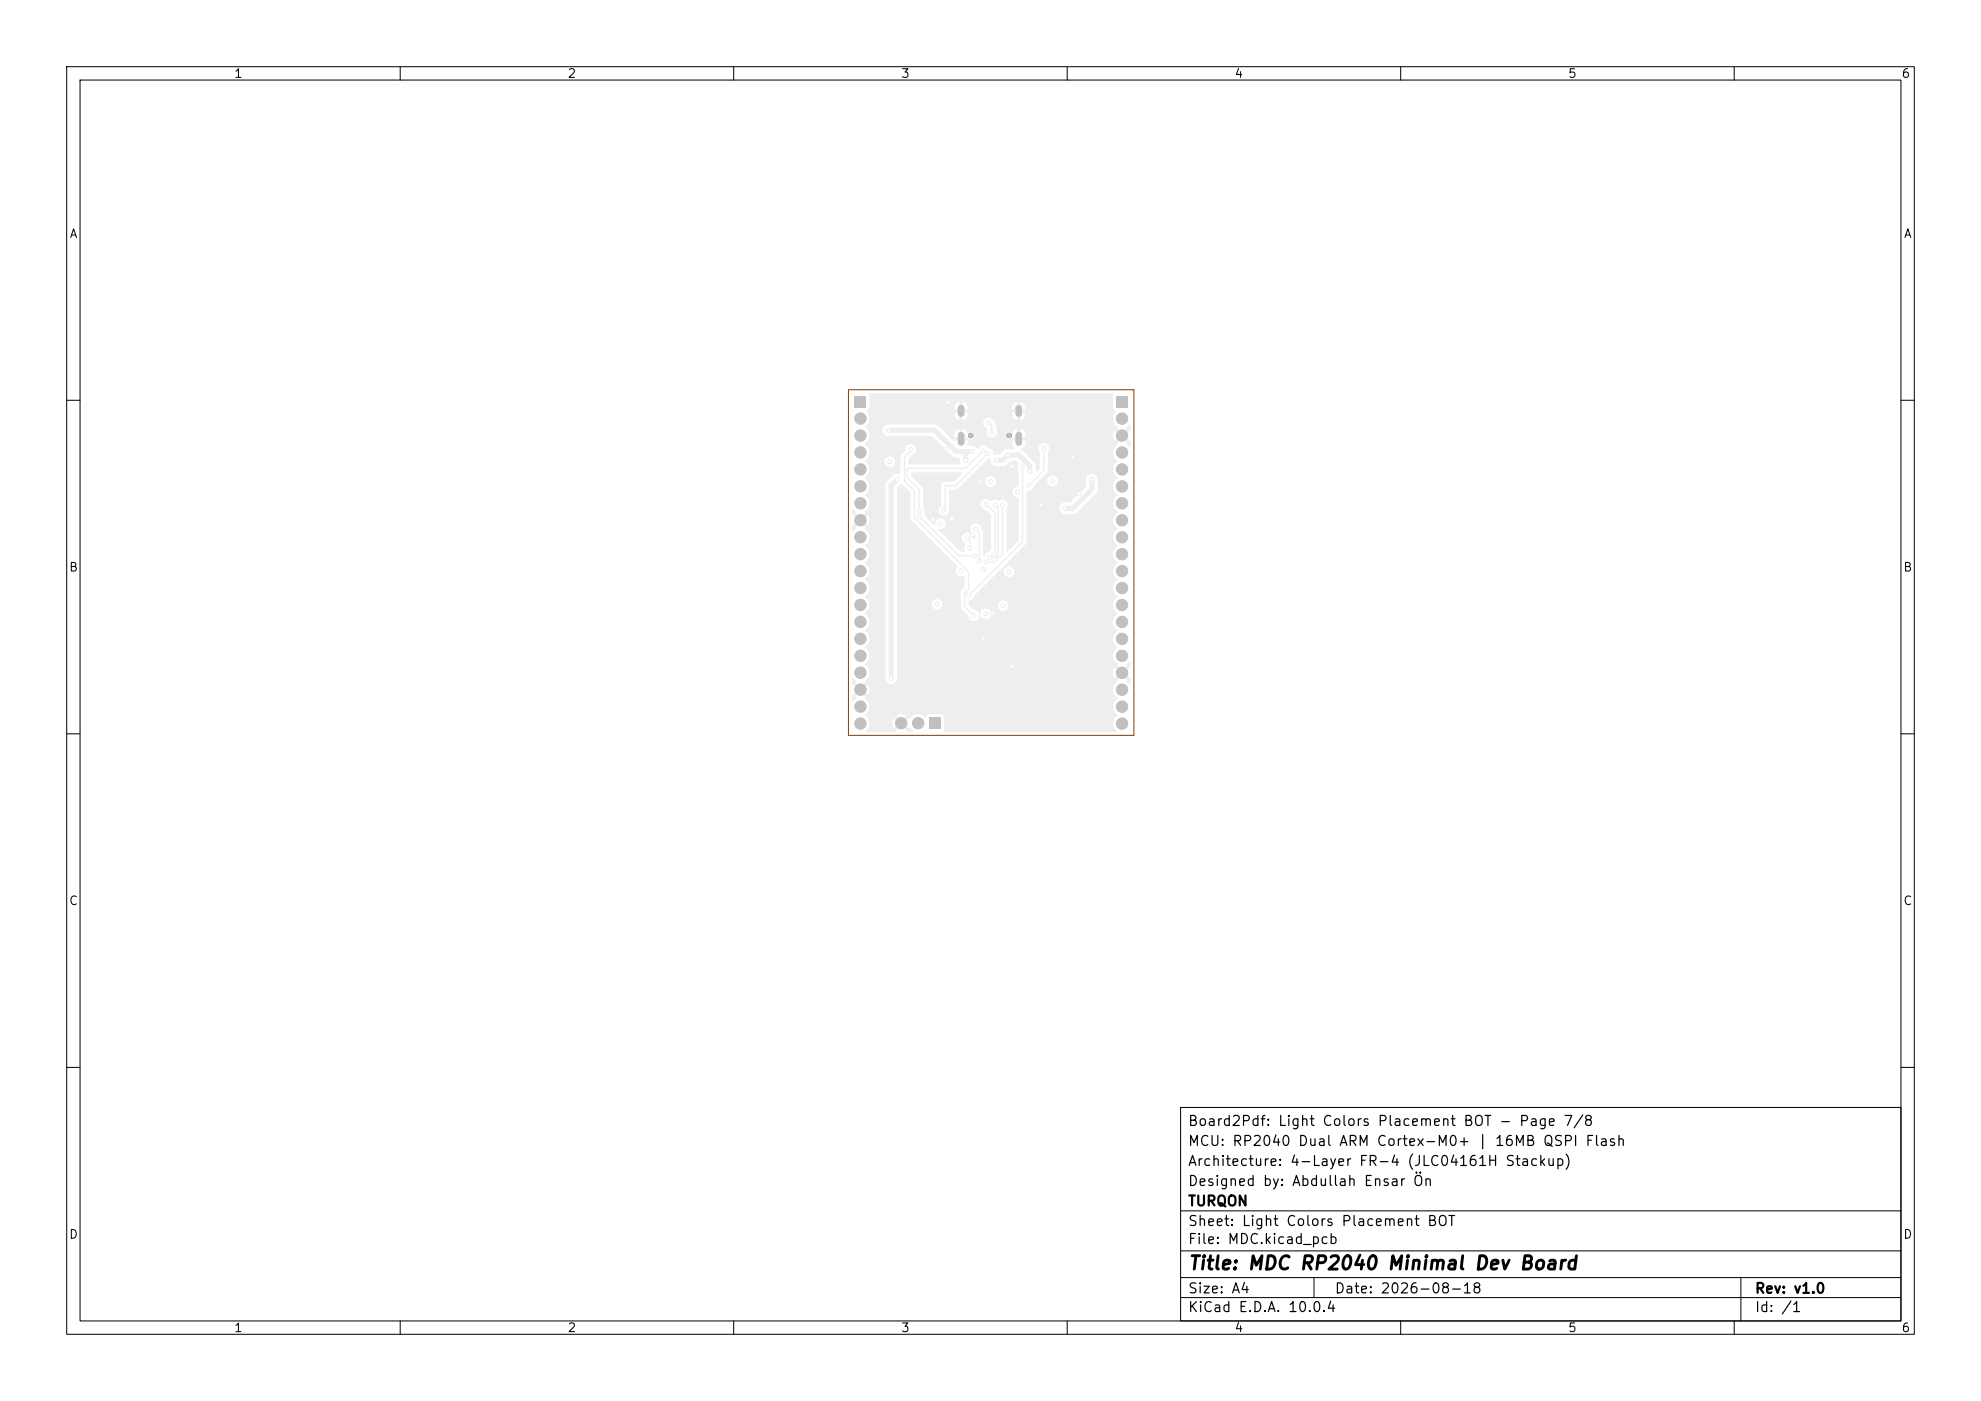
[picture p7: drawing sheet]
<svg xmlns="http://www.w3.org/2000/svg" width="297mm" height="210mm" viewBox="0 0 297 210" stroke-linecap="round" stroke-linejoin="round" font-family="sans-serif">
<path d="M144.1 61.2v.8M144.1 65.2v1.1M152.7 61.2v.8M152.7 65.2v1.1" fill="none" stroke="#eee" stroke-width="1"/>
<g fill="#eee" stroke="#eee" stroke-width=".15">
<circle cx="129" cy="108.5" r=".85"/>
<circle cx="129" cy="105.9" r=".85"/>
<circle cx="129" cy="103.4" r=".85"/>
<circle cx="129" cy="100.8" r=".85"/>
<circle cx="129" cy="98.3" r=".85"/>
<circle cx="129" cy="95.8" r=".85"/>
<circle cx="129" cy="93.2" r=".85"/>
<circle cx="129" cy="90.7" r=".85"/>
<circle cx="129" cy="88.1" r=".85"/>
<circle cx="129" cy="85.6" r=".85"/>
<circle cx="129" cy="83.1" r=".85"/>
<circle cx="129" cy="80.5" r=".85"/>
<circle cx="129" cy="78" r=".85"/>
<circle cx="129" cy="75.4" r=".85"/>
<circle cx="129" cy="72.9" r=".85"/>
<circle cx="129" cy="70.4" r=".85"/>
<circle cx="129" cy="67.8" r=".85"/>
<circle cx="129" cy="65.3" r=".85"/>
<circle cx="129" cy="62.7" r=".85"/>
</g>
<path d="M128.2 59.4h1.7v1.7h-1.7z" fill="#eee"/>
<g fill="#eee" stroke="#eee" stroke-width=".15">
<circle cx="168.2" cy="108.5" r=".85"/>
<circle cx="168.2" cy="105.9" r=".85"/>
<circle cx="168.2" cy="103.4" r=".85"/>
<circle cx="168.2" cy="100.8" r=".85"/>
<circle cx="168.2" cy="98.3" r=".85"/>
<circle cx="168.2" cy="95.8" r=".85"/>
<circle cx="168.2" cy="93.2" r=".85"/>
<circle cx="168.2" cy="90.7" r=".85"/>
<circle cx="168.2" cy="88.1" r=".85"/>
<circle cx="168.2" cy="85.6" r=".85"/>
<circle cx="168.2" cy="83.1" r=".85"/>
<circle cx="168.2" cy="80.5" r=".85"/>
<circle cx="168.2" cy="78" r=".85"/>
<circle cx="168.2" cy="75.4" r=".85"/>
<circle cx="168.2" cy="72.9" r=".85"/>
<circle cx="168.2" cy="70.4" r=".85"/>
<circle cx="168.2" cy="67.8" r=".85"/>
<circle cx="168.2" cy="65.3" r=".85"/>
<circle cx="168.2" cy="62.7" r=".85"/>
</g>
<path d="M167.4 59.4h1.7v1.7h-1.7z" fill="#eee"/>
<g fill="#eee" stroke="#eee" stroke-width=".15">
<circle cx="135.1" cy="108.4" r=".85"/>
<circle cx="137.7" cy="108.4" r=".85"/>
</g>
<path d="M139.3 107.6h1.7v1.7h-1.7z" fill="#eee"/>
<g fill="#eee" stroke="#eee" stroke-width=".15">
<circle cx="151.1" cy="68.2" r=".3"/>
<circle cx="151.8" cy="99.9" r=".3"/>
<circle cx="147.4" cy="95.7" r=".3"/>
<circle cx="148.5" cy="72.2" r=".3"/>
<circle cx="142.2" cy="60.3" r=".3"/>
<circle cx="141" cy="78.5" r=".3"/>
<circle cx="144.8" cy="69" r=".3"/>
<circle cx="140.5" cy="90.6" r=".3"/>
<circle cx="133.4" cy="69.2" r=".3"/>
<circle cx="156.1" cy="75.7" r=".3"/>
<circle cx="133.2" cy="64.5" r=".3"/>
<circle cx="150.4" cy="90.8" r=".3"/>
<circle cx="144.1" cy="85.6" r=".3"/>
<circle cx="152.6" cy="73.8" r=".3"/>
<circle cx="145.7" cy="67.7" r=".3"/>
<circle cx="151.3" cy="85.7" r=".3"/>
<circle cx="145.2" cy="89.2" r=".3"/>
<circle cx="147.4" cy="85.3" r=".3"/>
<circle cx="157.8" cy="72.1" r=".3"/>
<circle cx="153.3" cy="70" r=".3"/>
<circle cx="147.8" cy="92" r=".3"/>
<circle cx="146.9" cy="72.2" r=".3"/>
<circle cx="139.9" cy="77.9" r=".3"/>
<circle cx="141.8" cy="67.4" r=".3"/>
<circle cx="151.8" cy="69.9" r=".3"/>
<circle cx="142.7" cy="77.8" r=".3"/>
<circle cx="160.8" cy="68.5" r=".3"/>
<circle cx="146.2" cy="83.3" r=".3"/>
<circle cx="146" cy="92.3" r=".3"/>
<circle cx="148.8" cy="91.9" r=".3"/>
<circle cx="146.3" cy="79.3" r=".3"/>
<circle cx="148" cy="84.2" r=".3"/>
<circle cx="148.4" cy="83.6" r=".3"/>
<circle cx="145" cy="80.6" r=".3"/>
<circle cx="147.8" cy="75.6" r=".3"/>
<circle cx="149" cy="83" r=".3"/>
<circle cx="148.1" cy="68" r=".3"/>
<circle cx="141.5" cy="76.5" r=".3"/>
<circle cx="137.9" cy="77.5" r=".3"/>
<circle cx="136.5" cy="67.4" r=".3"/>
<circle cx="150.3" cy="75.7" r=".3"/>
<circle cx="148.7" cy="64.8" r=".3"/>
<circle cx="145.8" cy="80.2" r=".3"/>
<circle cx="137.8" cy="76.7" r=".3"/>
<circle cx="146.8" cy="84.1" r=".3"/>
<circle cx="161.8" cy="74" r=".3"/>
<circle cx="145.4" cy="82.2" r=".3"/>
<circle cx="149.2" cy="75.7" r=".3"/>
<circle cx="156.5" cy="67.2" r=".3"/>
<circle cx="154.2" cy="72.8" r=".3"/>
<circle cx="147.4" cy="67.5" r=".3"/>
<circle cx="148.2" cy="63.4" r=".3"/>
<circle cx="163.7" cy="71.9" r=".3"/>
<circle cx="133.6" cy="101.7" r=".3"/>
<circle cx="134.5" cy="71.9" r=".3"/>
<circle cx="149.4" cy="69" r=".3"/>
<circle cx="154.4" cy="70.7" r=".3"/>
<circle cx="159.7" cy="76.2" r=".3"/>
</g>
<path d="M136.5 67.4v.2l-.9 .9v3.6l1.5 1.5v4l8.1 8.1v2.6l-.6 .6v2l1.4 1.4M137.9 77.5l5.8 5.8h2.5M146.3 79.3l.5 .5v4.3M147.4 67.5l-2.6 2.7h-8.8v1.4l1.8 1.8v3.3M147.8 75.6l1.4 1.4v5.8l-.2 .2M148.1 68l-4.8 4.8h-1.6v3.5l-.2 .2M148.2 63.4l.3 .3h.2v1.1M149.2 75.7l.4 .4v7.2l-.4 .3h-.8M150.3 75.7v7.4l-1 1.1h-1.3M153.3 70v11.2l-8.1 8M156.5 67.2v3.3l-2.3 2.3M145 80.6l.4 .4v1.2" fill="none" stroke="#eee" stroke-width=".2"/>
<path d="M133.2 64.5h6.9l3.2 3.2h2.4M134.5 71.9l-.9 .9v28.9M144.8 67.7v1.3M149.4 69h.9l.8-.8h1.6l1.7 1.7v.8M163.7 71.9v1.4l-2.9 2.9h-1.1" fill="none" stroke="#eee" stroke-width=".75"/>
<g fill="#eee">
<path d="M136.7 70.8h7.5v.2l-1.2 1.2h-1.4l-.4 .2-.1 .3v3a.83 .83 0 0 0-.4 1.1 .83 .83 0 0 0 1.1 .4 .83 .83 0 0 0 .5-1v-2.7l1.1-.1 .2-.1 4.5-4.5 .3-.1 .1 .2a.87 .87 0 0 0 .8 1l1.3-.1 .9-.7h.9l.3 .3-.1 .2a.88 .88 0 0 0 .1 1v1.5h-3.4a.8 .8 0 0 0-1.2-.6 .8 .8 0 0 0 0 1.4 .8 .8 0 0 0 1.2-.6v-.2h3.4v.8a.87 .87 0 0 0-.9 .9 .87 .87 0 0 0 .9 .9v6.3l-1.7 1.6-.1-.1v-6.2a.83 .83 0 0 0 0-1.2 .83 .83 0 0 0-1.1 0 1 1 0 0 0-1.3 .1 .82 .82 0 0 0-1.4 0 .82 .82 0 0 0 .7 1.2l.8 .9v4.9l-.4 .6-.3 .1-.4 .5-.1-.1v-3.6l-.3-.4a.82 .82 0 0 0-.8-.8 .82 .82 0 0 0-.8 .7 .82 .82 0 0 0 .7 .9v.7h-.2a1.01 1.01 0 0 0-1.3-.9 .88 .88 0 0 0-.5 .8 .88 .88 0 0 0 .6 .8v.2a.94 .94 0 0 0-.1 .9l-.8 .1-3.1-3.2v-.2a.82 .82 0 0 0 1-.8 .82 .82 0 0 0-.9-.8 .82 .82 0 0 0-.7 1h-.2l-1.3-1.3-.1-.4v-.5l-.2-.4v-2.9l-1.8-1.8z"/>
<path d="M130.3 58.9h36.5l.2 .2-.1 2h-13.2a1 1 0 0 0-.7-.9v.8a.3 .3 0 0 0-.5 0l-.1-.8a1 1 0 0 0-.7 .9h-6.6v-.2a.99 .99 0 0 0-.8-.7v.8a.3 .3 0 0 0-.5 0v-.8a1.02 1.02 0 0 0-.7 1.1h.7v.6h-.7v.2l.2 .5 .5 .4v-.8a.3 .3 0 0 0 .5 0v.8l.6-.4 .2-.5v-.2h-.7v-.6h.7v-.2h6.6v.2h.7v.6h-.7a1.01 1.01 0 0 0 .8 1.1v-.8a.3 .3 0 0 0 .5 0v.8l.5-.4 .2-.5v-.2h-.7v-.6h.7v-.2h13.2l.1 .3 .3 .3a1.44 1.44 0 0 0 .3 2.3l-.1 .2 .6 .6-.4 .4-.6-.6a1.34 1.34 0 0 0 0 1.5l.6-.7 .4 .4-.6 .6 .1 .2-.5 .5h-9.8v-.1a.82 .82 0 0 0-1.2-.5 .82 .82 0 0 0-.2 1.3v2.4l-.5 .5-.1-.9-.2-.5-2-1.9v-.1l.5-.5 .1-.8h-.7v-.5h.7a1.05 1.05 0 0 0-.7-1.2v.7a.3 .3 0 0 0-.5 .1v-.8l-.4 .2-.4 .3-.3-.1h-1.9l-.2-.5v-.7l-.3-.3a.82 .82 0 0 0-1.4-.3 .82 .82 0 0 0 .4 1.3 .83 .83 0 0 0 .3 1.3 .83 .83 0 0 0 1.2-.5v-.3h1.7h-.1a.6 .6 0 0 0-.2 1 .6 .6 0 0 0 1-.2h.5v.5h-.7l.1 .6 .3 .7h-1.1a1.46 1.46 0 0 0-1 .8l-1 .1-.1-.2a.8 .8 0 0 0-.7-.8 .89 .89 0 0 0-.9-.5 .89 .89 0 0 0-.7 .6l-.3-.3a1.29 1.29 0 0 0-1.1-.2l-.2-.1 .1-.7h-.7v-.5h.5a.6 .6 0 0 0 .9 .3 .6 .6 0 0 0 .2-.8 .6 .6 0 0 0-.9-.2l-.4-.3-.4-.2v.8a.3 .3 0 0 0-.5 0v-.8l-.5 .3-.2 .5v.4h.7v.5l-.8 .1-2.3-2.3-.3-.1-7.3-.1a.88 .88 0 0 0-.8 .9 .88 .88 0 0 0 .8 .9h6.7l3 3a1.3 1.3 0 0 0 1.1 .2l.1 .9-.1 .1h-7.6l-.1-.8 .6-.7a.8 .8 0 0 0 .1-1.4 .8 .8 0 0 0-1.2 .8l-.7 .8v.8h-.8a.8 .8 0 0 0-1.2-.6 .8 .8 0 0 0 0 1.4 .8 .8 0 0 0 1.2-.6v-.2h.8v1.9l-.1 .1a.94 .94 0 0 0-1 .1l-1 1-.2 .5v29.1a.88 .88 0 0 0 .9 .8 .88 .88 0 0 0 .9-.8v-28.6l.6-.6h.1l1.3 1.3v3.8l.1 .3 7 6.9a.87 .87 0 0 0-.2 1.1 .87 .87 0 0 0 1.1 .3l.1 1.7-.4 .5-.2 .3v1.7h-2.7v-.1a.8 .8 0 0 0-1.3-.4 .8 .8 0 0 0 .2 1.4 .8 .8 0 0 0 1.1-.9h2.7v.5l.2 .3 1 1a.85 .85 0 0 0 .9 .8 .85 .85 0 0 0 .8-.9h.1a.81 .81 0 0 0 1.2 .6 .81 .81 0 0 0 .1-1.4 .81 .81 0 0 0-1.3 .4v.3h-.2a.96 .96 0 0 0-.8-.6l-.7-.8v-.7a.91 .91 0 0 0 .8-.7l7.8-7.8v-7.8l.2-.1a.85 .85 0 0 0 .9-.8l2.1-2.1v-2.9l.2-.7h9.8a1.49 1.49 0 0 0 .5 2 1.48 1.48 0 0 0 0 2.5l-.2 .2h-2.8a.88 .88 0 0 0-1-.8 .88 .88 0 0 0-.8 1h-4.2v-.1a.8 .8 0 0 0-1.3-.4 .8 .8 0 0 0 .2 1.4 .8 .8 0 0 0 1.1-.9h4.2v1l-2.3 2.3h-.9a.88 .88 0 0 0-.8 .9 .88 .88 0 0 0 .8 .9h1.3l.4-.1 3.1-3.1 .2-.5v-1.6h2.8l-.1 .1a1.44 1.44 0 0 0 .3 2.3 1.48 1.48 0 0 0 0 2.5 1.48 1.48 0 0 0 0 2.6 1.48 1.48 0 0 0 0 2.5 1.48 1.48 0 0 0 0 2.5l-.1 .2a1.34 1.34 0 0 0-.6 1.1h-14.8v-.1a.8 .8 0 0 0-1.3-.4 .8 .8 0 0 0 .2 1.4 .8 .8 0 0 0 1.1-.9h14.8v.1a2.03 2.03 0 0 0 .7 1.2 1.48 1.48 0 0 0 0 2.5l-.1 .1a1.34 1.34 0 0 0-.6 1.2h-15.7v-.1a.8 .8 0 0 0-1.3-.4 .8 .8 0 0 0 .2 1.4 .8 .8 0 0 0 1.1-.9h15.7v.1a2.03 2.03 0 0 0 .7 1.2 1.48 1.48 0 0 0 0 2.5 1.48 1.48 0 0 0 0 2.5 1.48 1.48 0 0 0 0 2.6l-.1 .1 .6 .7-.4 .3-.6-.6a1.34 1.34 0 0 0 0 1.5l.6-.6 .4 .3-.6 .7 .1 .2a1.43 1.43 0 0 0 0 2.5 1.48 1.48 0 0 0 0 2.5 1.47 1.47 0 0 0-.2 2.4l-.1 .1h-25.7l-.2-.1 .1-.3v-1.8l-.1-.3-.3-.2-1.9 .1-.2 .1-.2 .3a1.52 1.52 0 0 0-2.4 .3l-.2-.2-.6 .7-.4-.4 .6-.7a1.34 1.34 0 0 0-1.4 .1l.6 .6-.4 .4-.6-.6a1.34 1.34 0 0 0 0 1.5l.6-.7 .4 .4-.7 .8h-4.4l-.1-.1a1.44 1.44 0 0 0-.2-2.4 1.48 1.48 0 0 0 0-2.5l.2-.2-.7-.6 .4-.4 .7 .6a1.34 1.34 0 0 0-.1-1.5l-.6 .7-.4-.4 .7-.6-.2-.3a1.43 1.43 0 0 0 0-2.4 1.48 1.48 0 0 0 0-2.6 1.48 1.48 0 0 0 0-2.5 1.48 1.48 0 0 0 0-2.5 1.48 1.48 0 0 0 0-2.6 1.48 1.48 0 0 0 0-2.5 1.48 1.48 0 0 0 0-2.6 1.48 1.48 0 0 0 0-2.5 1.48 1.48 0 0 0 0-2.5l.2-.2-.7-.6 .4-.4 .7 .6a1.34 1.34 0 0 0-.1-1.5l-.6 .7-.4-.4 .7-.6-.2-.3a1.43 1.43 0 0 0 0-2.4 1.48 1.48 0 0 0 0-2.6 1.48 1.48 0 0 0 0-2.5 1.48 1.48 0 0 0 0-2.5 1.48 1.48 0 0 0 0-2.6 1.49 1.49 0 0 0 .3-2.3l.4-.5z"/>
<path d="M135.2 108.9l.4-.4 .6 .7a.16 .16 0 0 1 .2-.2 .16 .16 0 0 1 .1 .2l.4 .3v.2h-1v-.2z"/>
<path d="M127.7 104.2l.8-.7 .4 .4-.7 .6 .2 .2-.6 .5-.1-.2z"/>
<path d="M127.7 101.6h.2l.2 .3a.21 .21 0 0 1 .2 .1 .21 .21 0 0 1-.1 .3l.7 .6-.4 .4-.8-.7z"/>
<path d="M168.7 101l.8 .7v.8l-.1 .1-.5-.4 .1-.2-.6-.7z"/>
<path d="M168.9 99.5l.4-.4 .2 .1v.8l-.8 .7-.3-.3 .6-.7z"/>
<path d="M127.7 78.8l.8-.7 .4 .4-.7 .6 .2 .2-.6 .5-.1-.2z"/>
<path d="M127.7 76.2h.2l.2 .3a.21 .21 0 0 1 .2 .1 .21 .21 0 0 1-.1 .3l.7 .6-.4 .4-.8-.7z"/>
<path d="M168.7 65.4l.8 .7v.8l-.1 .1-.5-.4 .1-.2-.6-.6z"/>
<path d="M168.9 64l.4-.4h.2v.9l-.8 .7-.3-.4 .6-.6z"/>
</g>
<g fill="#fff" stroke="#fff" stroke-width=".15">
<circle cx="151.1" cy="68.2" r=".15"/>
<circle cx="151.8" cy="99.9" r=".15"/>
<circle cx="147.4" cy="95.7" r=".15"/>
<circle cx="148.5" cy="72.2" r=".15"/>
<circle cx="142.2" cy="60.3" r=".15"/>
<circle cx="141" cy="78.5" r=".15"/>
<circle cx="144.8" cy="69" r=".15"/>
<circle cx="140.5" cy="90.6" r=".15"/>
<circle cx="133.4" cy="69.2" r=".15"/>
<circle cx="156.1" cy="75.7" r=".15"/>
<circle cx="133.2" cy="64.5" r=".15"/>
<circle cx="150.4" cy="90.8" r=".15"/>
<circle cx="144.1" cy="85.6" r=".15"/>
<circle cx="152.6" cy="73.8" r=".15"/>
<circle cx="145.7" cy="67.7" r=".15"/>
<circle cx="151.3" cy="85.7" r=".15"/>
<circle cx="145.2" cy="89.2" r=".15"/>
<circle cx="147.4" cy="85.3" r=".15"/>
<circle cx="157.8" cy="72.1" r=".15"/>
<circle cx="153.3" cy="70" r=".15"/>
<circle cx="147.8" cy="92" r=".15"/>
<circle cx="146.9" cy="72.2" r=".15"/>
<circle cx="139.9" cy="77.9" r=".15"/>
<circle cx="141.8" cy="67.4" r=".15"/>
<circle cx="151.8" cy="69.9" r=".15"/>
<circle cx="142.7" cy="77.8" r=".15"/>
<circle cx="160.8" cy="68.5" r=".15"/>
<circle cx="146.2" cy="83.3" r=".15"/>
<circle cx="146" cy="92.3" r=".15"/>
<circle cx="148.8" cy="91.9" r=".15"/>
<circle cx="146.3" cy="79.3" r=".15"/>
<circle cx="148" cy="84.2" r=".15"/>
<circle cx="148.4" cy="83.6" r=".15"/>
<circle cx="145" cy="80.6" r=".15"/>
<circle cx="147.8" cy="75.6" r=".15"/>
<circle cx="149" cy="83" r=".15"/>
<circle cx="148.1" cy="68" r=".15"/>
<circle cx="141.5" cy="76.5" r=".15"/>
<circle cx="137.9" cy="77.5" r=".15"/>
<circle cx="136.5" cy="67.4" r=".15"/>
<circle cx="150.3" cy="75.7" r=".15"/>
<circle cx="148.7" cy="64.8" r=".15"/>
<circle cx="145.8" cy="80.2" r=".15"/>
<circle cx="137.8" cy="76.7" r=".15"/>
<circle cx="146.8" cy="84.1" r=".15"/>
<circle cx="161.8" cy="74" r=".15"/>
<circle cx="145.4" cy="82.2" r=".15"/>
<circle cx="149.2" cy="75.7" r=".15"/>
<circle cx="156.5" cy="67.2" r=".15"/>
<circle cx="154.2" cy="72.8" r=".15"/>
<circle cx="147.4" cy="67.5" r=".15"/>
<circle cx="148.2" cy="63.4" r=".15"/>
<circle cx="163.7" cy="71.9" r=".15"/>
<circle cx="133.6" cy="101.7" r=".15"/>
<circle cx="134.5" cy="71.9" r=".15"/>
<circle cx="149.4" cy="69" r=".15"/>
<circle cx="154.4" cy="70.7" r=".15"/>
<circle cx="159.7" cy="76.2" r=".15"/>
<circle cx="129" cy="108.5" r=".5"/>
<circle cx="129" cy="105.9" r=".5"/>
<circle cx="129" cy="103.4" r=".5"/>
<circle cx="129" cy="100.8" r=".5"/>
<circle cx="129" cy="98.3" r=".5"/>
<circle cx="129" cy="95.8" r=".5"/>
<circle cx="129" cy="93.2" r=".5"/>
<circle cx="129" cy="90.7" r=".5"/>
<circle cx="129" cy="88.1" r=".5"/>
<circle cx="129" cy="85.6" r=".5"/>
<circle cx="129" cy="83.1" r=".5"/>
<circle cx="129" cy="80.5" r=".5"/>
<circle cx="129" cy="78" r=".5"/>
<circle cx="129" cy="75.4" r=".5"/>
<circle cx="129" cy="72.9" r=".5"/>
<circle cx="129" cy="70.4" r=".5"/>
<circle cx="129" cy="67.8" r=".5"/>
<circle cx="129" cy="65.3" r=".5"/>
<circle cx="129" cy="62.7" r=".5"/>
<circle cx="129" cy="60.2" r=".5"/>
<circle cx="168.2" cy="108.5" r=".5"/>
<circle cx="168.2" cy="105.9" r=".5"/>
<circle cx="168.2" cy="103.4" r=".5"/>
<circle cx="168.2" cy="100.9" r=".5"/>
<circle cx="168.2" cy="98.3" r=".5"/>
<circle cx="168.2" cy="95.8" r=".5"/>
<circle cx="168.2" cy="93.2" r=".5"/>
<circle cx="168.2" cy="90.7" r=".5"/>
<circle cx="168.2" cy="88.2" r=".5"/>
<circle cx="168.2" cy="85.6" r=".5"/>
<circle cx="168.2" cy="83.1" r=".5"/>
<circle cx="168.2" cy="80.5" r=".5"/>
<circle cx="168.2" cy="78" r=".5"/>
<circle cx="168.2" cy="75.5" r=".5"/>
<circle cx="168.2" cy="72.9" r=".5"/>
<circle cx="168.2" cy="70.4" r=".5"/>
<circle cx="168.2" cy="67.8" r=".5"/>
<circle cx="168.2" cy="65.3" r=".5"/>
<circle cx="168.2" cy="62.8" r=".5"/>
<circle cx="168.2" cy="60.2" r=".5"/>
<circle cx="135.1" cy="108.4" r=".5"/>
<circle cx="137.7" cy="108.4" r=".5"/>
<circle cx="140.2" cy="108.4" r=".5"/>
</g>
<path d="M144.1 61.2v.8M144.1 65.2v1.1M152.7 61.2v.8M152.7 65.2v1.1" fill="none" stroke="#fff" stroke-width=".6"/>
<g fill="#000" stroke="#000" stroke-width=".15">
<circle cx="145.5" cy="65.3" r=".32"/>
<circle cx="151.3" cy="65.3" r=".33"/>
</g>
<path d="M144.1 61.2v.8M144.1 65.2v1.1M152.7 61.2v.8M152.7 65.2v1.1" fill="none" stroke="#c0c0c0" stroke-width="1"/>
<g fill="#c0c0c0" stroke="#c0c0c0" stroke-width=".15">
<circle cx="151.3" cy="65.3" r=".33"/>
<circle cx="145.5" cy="65.3" r=".32"/>
<circle cx="129" cy="108.5" r=".85"/>
<circle cx="129" cy="105.9" r=".85"/>
<circle cx="129" cy="103.4" r=".85"/>
<circle cx="129" cy="100.8" r=".85"/>
<circle cx="129" cy="98.3" r=".85"/>
<circle cx="129" cy="95.8" r=".85"/>
<circle cx="129" cy="93.2" r=".85"/>
<circle cx="129" cy="90.7" r=".85"/>
<circle cx="129" cy="88.1" r=".85"/>
<circle cx="129" cy="85.6" r=".85"/>
<circle cx="129" cy="83.1" r=".85"/>
<circle cx="129" cy="80.5" r=".85"/>
<circle cx="129" cy="78" r=".85"/>
<circle cx="129" cy="75.4" r=".85"/>
<circle cx="129" cy="72.9" r=".85"/>
<circle cx="129" cy="70.4" r=".85"/>
<circle cx="129" cy="67.8" r=".85"/>
<circle cx="129" cy="65.3" r=".85"/>
<circle cx="129" cy="62.7" r=".85"/>
</g>
<path d="M128.2 59.4h1.7v1.7h-1.7z" fill="#c0c0c0"/>
<g fill="#c0c0c0" stroke="#c0c0c0" stroke-width=".15">
<circle cx="168.2" cy="108.5" r=".85"/>
<circle cx="168.2" cy="105.9" r=".85"/>
<circle cx="168.2" cy="103.4" r=".85"/>
<circle cx="168.2" cy="100.8" r=".85"/>
<circle cx="168.2" cy="98.3" r=".85"/>
<circle cx="168.2" cy="95.8" r=".85"/>
<circle cx="168.2" cy="93.2" r=".85"/>
<circle cx="168.2" cy="90.7" r=".85"/>
<circle cx="168.2" cy="88.1" r=".85"/>
<circle cx="168.2" cy="85.6" r=".85"/>
<circle cx="168.2" cy="83.1" r=".85"/>
<circle cx="168.2" cy="80.5" r=".85"/>
<circle cx="168.2" cy="78" r=".85"/>
<circle cx="168.2" cy="75.4" r=".85"/>
<circle cx="168.2" cy="72.9" r=".85"/>
<circle cx="168.2" cy="70.4" r=".85"/>
<circle cx="168.2" cy="67.8" r=".85"/>
<circle cx="168.2" cy="65.3" r=".85"/>
<circle cx="168.2" cy="62.7" r=".85"/>
</g>
<path d="M167.4 59.4h1.7v1.7h-1.7z" fill="#c0c0c0"/>
<g fill="#c0c0c0" stroke="#c0c0c0" stroke-width=".15">
<circle cx="135.1" cy="108.4" r=".85"/>
<circle cx="137.7" cy="108.4" r=".85"/>
</g>
<path d="M139.3 107.6h1.7v1.7h-1.7z" fill="#c0c0c0"/>
<path d="M127.2 58.4h42.8v51.8h-42.8z" fill="none" stroke="#804000" stroke-width=".15"/>
<g fill="none" stroke="#000" stroke-width=".15">
<path d="M10 10h277v190h-277zM12 12h273v186h-273zM60 10v2M110 10v2M160 10v2M210 10v2M260 10v2M10 60h2M285 60h2M10 110h2M285 110h2M10 160h2"/>
<path d="M177 166h108v32h-108zM285 160h2M60 198v2M110 198v2M160 198v2M177 194.5h108M177 191.5h108M177 187.5h108M177 181.5h108M197 191.5v3M210 198v2M260 198v2"/>
<path d="M261 191.5v6.5"/>
</g>
<text font-size="2" x="178" y="190.8">Title: MDC RP2040 Minimal Dev Board</text>
<g font-size="1.5">
<text x="178" y="172.2">MCU: RP2040 Dual ARM Cortex-M0+ | 16MB QSPI Flash</text>
<text x="178" y="169.2">Board2Pdf: Light Colors Placement BOT - Page 7/8</text>
<text x="178" y="178.2">Designed by: Abdullah Ensar Ön</text>
<text x="178" y="175.2">Architecture: 4-Layer FR-4 (JLC04161H Stackup)</text>
<text x="178" y="184.2">Sheet: Light Colors Placement BOT</text>
<text x="178" y="181.2">TURQON</text>
<text x="178" y="186.9">File: MDC.kicad_pcb</text>
<text x="178" y="197.1">KiCad E.D.A. 10.0.4</text>
<text x="178" y="194.3">Size: A4</text>
<text x="200" y="194.3">Date: 2026-08-18</text>
<text x="263" y="194.3">Rev: v1.0</text>
<text x="263" y="197.1">Id: /1</text>
</g>
<g font-size="1.3">
<text x="35" y="12">1</text>
<text x="85" y="12">2</text>
<text x="135" y="12">3</text>
<text x="185" y="12">4</text>
<text x="235" y="12">5</text>
<text x="285" y="12">6</text>
<text x="10.3" y="36">A</text>
<text x="285.4" y="36">A</text>
<text x="10.3" y="86">B</text>
<text x="285.3" y="86">B</text>
<text x="10.3" y="136">C</text>
<text x="285.3" y="136">C</text>
<text x="10.3" y="186">D</text>
<text x="285.3" y="186">D</text>
<text x="35" y="200">1</text>
<text x="85" y="200">2</text>
<text x="135" y="200">3</text>
<text x="185" y="200">4</text>
<text x="235" y="200">5</text>
<text x="285" y="200">6</text>
</g>
</svg>
